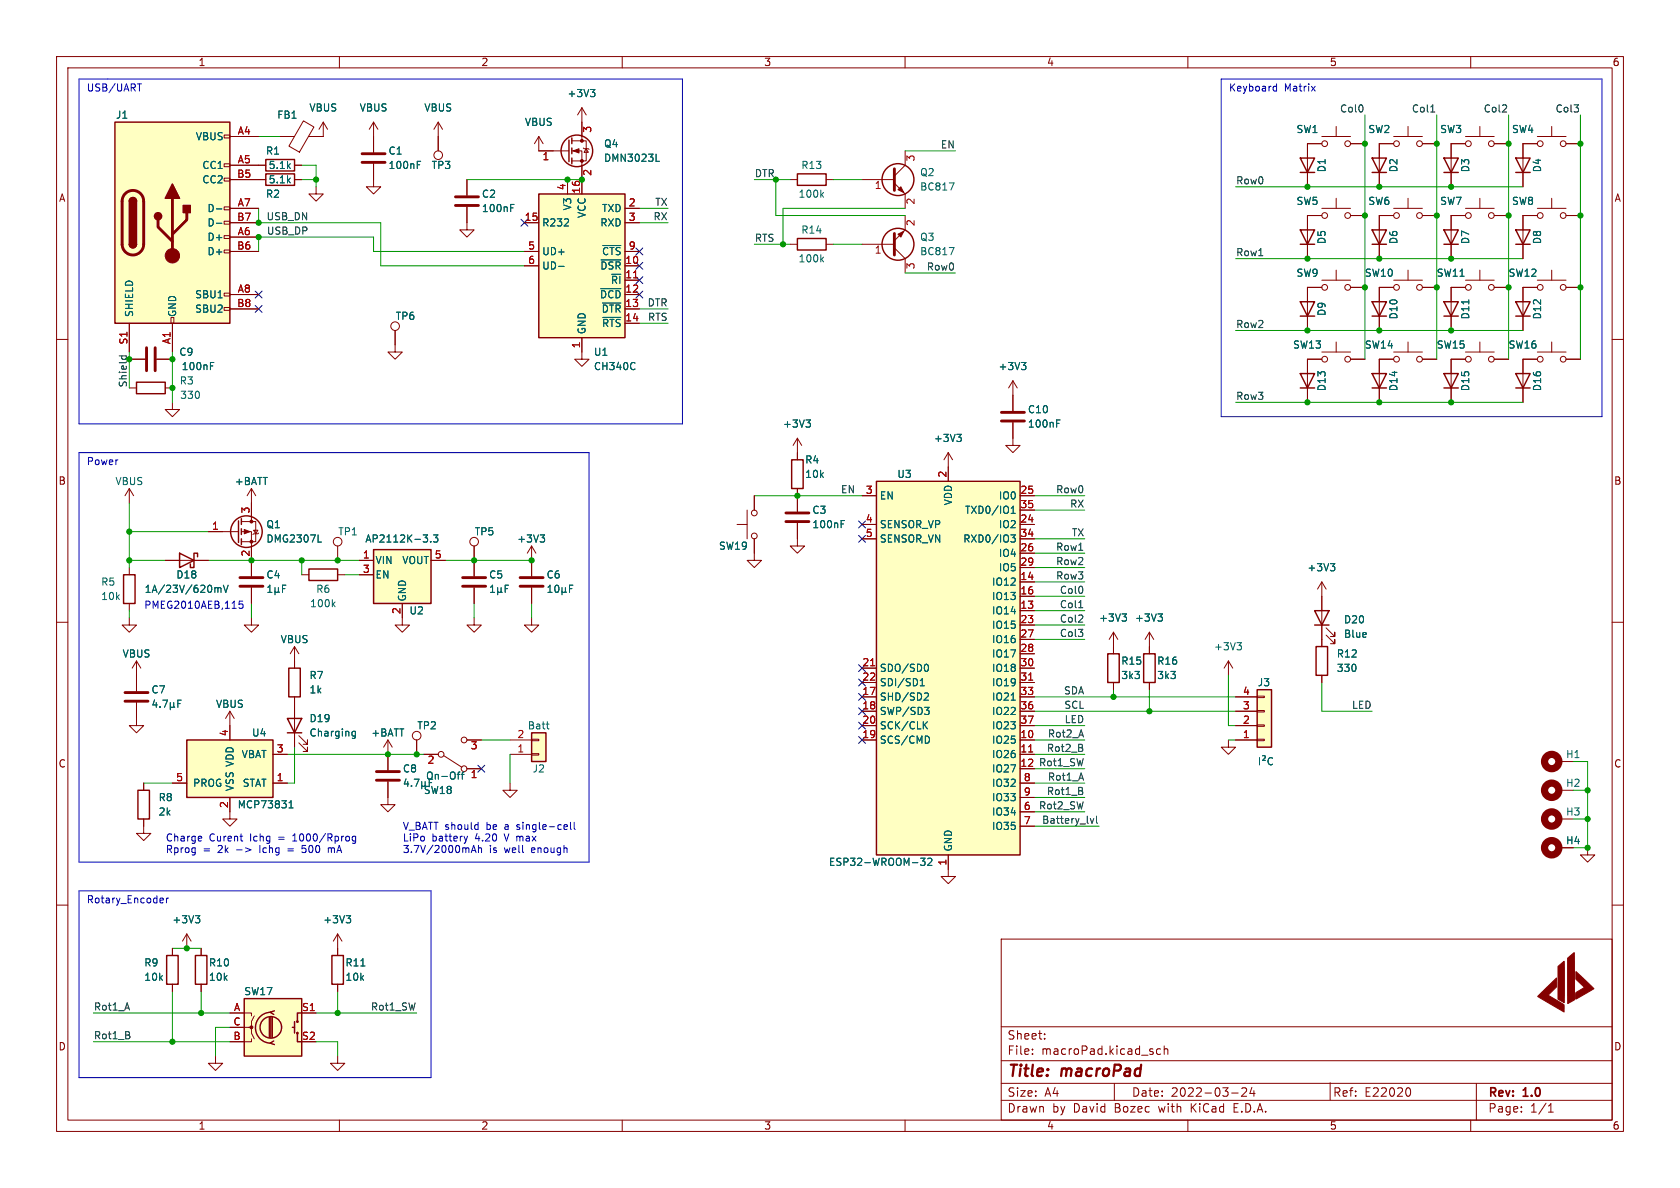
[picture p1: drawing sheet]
<svg xmlns="http://www.w3.org/2000/svg" width="297mm" height="210mm" viewBox="0 0 297 210" stroke-linecap="round" stroke-linejoin="round" font-family="sans-serif">
<g fill="none" stroke="#840000" stroke-width=".18">
<path d="M10 10h277v190h-277zM12 12h273v186h-273zM60 10v2M102.9 19.1v5.8M102.9 19.1l-.8 1.2M102.9 19.1l.7 1.2M110 10v2M160 10v2M210 10v2M260 10v2M39.6 39.1h1v.5h-1zM39.6 36.6h1v.5h-1z"/>
<path d="M39.6 31.5h1v.5h-1zM39.6 29h1v.5h-1zM39.6 23.9h1v.5h-1zM40.6 39.4h5.1M40.6 36.8h5.1M40.6 24.1h5.1M40.6 29.2h6.4M40.6 31.8h6.4M49.5 24.1h2.6M52.1 29.2h1.2M52.1 31.8h1.2M53.6 21.4l1.9 1.1-2.6 4.4-1.8-1.1z"/>
<path d="M55.9 33v1.3h1.2l-1.2 1.3-1.3-1.3h1.3M57.1 21.6v2.5h-2.5M57.1 21.6l-.7 1.3M57.1 21.6l.8 1.3M66 29v4h1.3l-1.3 1.3-1.2-1.3h1.2M66 21.6l-.7 1.3M66 21.6v5.3M66 21.6l.8 1.3M77.5 21.6l-.8 1.3M77.5 21.6v5.1M77.5 21.6l.7 1.3M82.5 36.6v4h1.3l-1.3 1.3-1.2-1.3h1.2"/>
<path d="M82.5 31.8v2.7M92.7 39.4h2.5M95.2 24.1v2.6h5.4M95.2 24.1l-.7 1.3M95.2 24.1l.8 1.3M100.3 31.8v2.5M101.1 26.7h1.8v7.6M101.1 24.9h2.5v3.5h-2.5M103.1 26.2l.2 .1h.7l.1 .1M103.6 26.3l.4 .6h-.7zM110.5 39.4h2.5M110.5 36.8h2.5"/>
<path d="M139.7 31.8h1.3M146 31.8h1.3M152.4 31.8h5.7M158.1 32.4l1.9 1.9v2.5M160 38.1v2.5l-1.9 1.9M160 26.7v2.5l-1.9 1.9M233.7 36.8h5.1M233.7 24.1h5.1M233.7 38.1h-2.6v7.6M233.7 25.4h-2.6v7.6M236.2 22.4v1.7M236.2 35.1v1.7"/>
<path d="M238.8 38.1h2.5M238.8 25.4h2.5M246.4 36.8h5.1M246.4 24.1h5.1M246.4 38.1h-2.6v7.6M246.4 25.4h-2.6v7.6M248.9 22.4v1.7M248.9 35.1v1.7M251.5 38.1h2.5M251.5 25.4h2.5M259.1 36.8h5.1M259.1 24.1h5.1"/>
<path d="M259.1 38.1h-2.6v7.6M259.1 25.4h-2.6v7.6M261.6 22.4v1.7M261.6 35.1v1.7M264.2 38.1h2.5M264.2 25.4h2.5M271.8 36.8h5.1M271.8 24.1h5.1M271.8 38.1h-2.6v7.6M271.8 25.4h-2.6v7.6M274.3 22.4v1.7M274.3 35.1v1.7"/>
<path d="M276.9 38.1h2.5M276.9 25.4h2.5M10 60h2M22.9 57.2v5M30.2 56.1h.5v1.1h-.5zM30.5 57.2v5M39.6 54.4h1v.5h-1zM39.6 51.8h1v.5h-1zM39.6 44.2h1v.5h-1zM39.6 41.7h1v.5h-1zM40.6 52.1h5.1M40.6 54.6h5.1"/>
<path d="M40.6 44.5h5.1M40.6 41.9h5.1M69.8 58.4v3.8h1.3l-1.3 1.3-1.2-1.3h1.2M92.7 47h2.5M92.7 44.5h2.5M102.9 59.7v3.8h1.2l-1.2 1.3-1.3-1.3h1.3M110.5 47h2.5M110.5 49.5h2.5M110.5 52.1h2.5M110.5 54.6h2.5M110.5 57.2h2.5M110.5 44.5h2.5"/>
<path d="M139.7 43.2h1.3M146 43.2h1.3M152.4 43.2h5.7M158.1 43.8l1.9 1.9v2.6M233.7 49.5h5.1M233.7 50.8h-2.6v7.6M236.2 47.8v1.7M238.8 50.8h2.5M246.4 49.5h5.1M246.4 50.8h-2.6v7.6M248.9 47.8v1.7M251.5 50.8h2.5"/>
<path d="M259.1 49.5h5.1M259.1 50.8h-2.6v7.6M261.6 47.8v1.7M264.2 50.8h2.5M271.8 49.5h5.1M271.8 50.8h-2.6v7.6M274.3 47.8v1.7M276.9 50.8h2.5M285 60h2M22.9 63.5h2.8M22.9 68.6h1.2M27.7 63.5h2.8"/>
<path d="M29.2 68.6h1.3M30.5 71.1v1.3h-1.3l1.3 1.3 1.2-1.3h-1.2M141 77.5l-.8 1.2M141 77.5v3.8M141 77.5l.7 1.2M179.1 74.7v4h1.2l-1.2 1.3-1.3-1.3h1.3M179.1 67.3v5.3M179.1 67.3l-.8 1.3M179.1 67.3l.7 1.3M233.7 63.5h-2.6v7.6M233.7 62.2h5.1M236.2 60.5v1.7"/>
<path d="M238.8 63.5h2.5M246.4 63.5h-2.6v7.6M246.4 62.2h5.1M248.9 60.5v1.7M251.5 63.5h2.5M259.1 63.5h-2.6v7.6M259.1 62.2h5.1M261.6 60.5v1.7M264.2 63.5h2.5M271.8 63.5h-2.6v7.6M271.8 62.2h5.1M274.3 60.5v1.7"/>
<path d="M276.9 63.5h2.5M22.9 86.4l-.8 1.2M22.9 86.4v2.5M22.9 86.4l.7 1.2M29.2 99.1h7.6M36.8 94h5.4M42.7 94h1.7v7.9M42.7 92.2h2.5v3.6h-2.5M44.4 86.4l-.7 1.2M44.4 86.4v5.8M44.4 86.4l.8 1.2M44.8 93.7h.8l-.4 .7z"/>
<path d="M45.7 94.2l-.1 .2h-.8l-.1 .1M59.7 96.5v2.6M63.5 99.1h2.5M76.2 99.1h2.5M83.8 96.5v5.4M94 96.5l-.8 1.3M94 96.5v5.4M94 96.5l.7 1.3M130.3 92.7h1.8M132.1 90.2v5.1M133.3 95.3v3.8h1.3l-1.3 1.2-1.2-1.2h1.2M133.3 87.6v2.6"/>
<path d="M141 92.5v4h1.2l-1.2 1.3-1.3-1.3h1.3M141 86.4v4M152.4 92.7h2.5M152.4 87.6h2.5M152.4 95.3h2.5M167.6 80l-.7 1.3M167.6 80v5.1M167.6 80l.8 1.3M180.3 92.7h2.6M180.3 87.6h2.6M180.3 97.8h2.6M180.3 95.3h2.6"/>
<path d="M180.3 90.2h2.6M10 110h2M22.9 109.2v1.3h1.2l-1.2 1.3-1.3-1.3h1.3M22.9 100.3v1.3M22.9 106.7v1.3M24.1 116.8v5.4M24.1 116.8l-.7 1.3M24.1 116.8l.8 1.3M44.4 109.2v1.3h1.3l-1.3 1.3-1.2-1.3h1.2M44.4 103.9v2.8M52.1 114.3v3.8M52.1 114.3l-.8 1.3"/>
<path d="M52.1 114.3l.7 1.3M53.3 101.6h1.3M59.7 101.6h1.3M63.5 101.6h2.5M71.1 106.7v3.8h1.3l-1.3 1.3-1.3-1.3h1.3M83.8 109.2v1.3h1.3l-1.3 1.3-1.3-1.3h1.3M83.8 103.9v2.8M94 109.2v1.3h1.2l-1.2 1.3-1.3-1.3h1.3M94 103.9v2.8M152.4 118.1h2.5M180.3 108h2.6M180.3 102.9h2.6"/>
<path d="M180.3 105.4h2.6M180.3 118.1h2.6M180.3 110.5h2.6M180.3 113h2.6M180.3 115.6h2.6M180.3 100.3h2.6M196.8 111.8l-.7 1.2M196.8 111.8v3.8M196.8 111.8l.8 1.2M203.2 111.8l-.8 1.2M203.2 111.8v3.8M203.2 111.8l.8 1.2"/>
<path d="M217.2 116.8l-.8 1.3M217.2 116.8v2.6M217.2 116.8l.7 1.3M233.7 102.9v11.4M233.7 119.4v1.3M233.7 102.9l-.8 1.2M233.7 102.9l.7 1.2M234.4 112.3l1.6 1.5v-.8v.8h-.8M234.4 111l1.6 1.5v-.7v.7h-.8M285 110h2M24.1 124.2v4.1h1.3l-1.3 1.2-1.2-1.2h1.2M25.4 138.4v1.3"/>
<path d="M30.5 138.4h2.5M40.6 125.7l-.7 1.3M40.6 125.7v5.1M40.6 125.7l.8 1.3M48.3 133.4h2.5M48.3 138.4h2.5M52.1 123.2v8.9M52.8 131.3l1.6 1.5v-.7v.7h-.8M52.8 130l1.6 1.6v-.8v.8h-.8M68.6 138.2v4h1.2l-1.2 1.3-1.3-1.3h1.3M68.6 130.8v5.3M68.6 130.8l-.8 1.3"/>
<path d="M68.6 130.8l.7 1.3M73.7 130.8v2.6M74.9 133.4h2.6M78.5 133.6l3.2 2M82.5 135.9h2.6M82.5 130.8h2.6M90.2 138.4v1.3h1.2l-1.2 1.3-1.3-1.3h1.3M90.2 133.4h3.8M90.2 130.8h3.8M94 130.7h1.2v.2h-1.2zM94 133.2h1.2v.3h-1.2zM152.4 130.8h2.5"/>
<path d="M152.4 128.3h2.5M152.4 125.7h2.5M152.4 123.2h2.5M152.4 120.7h2.5M180.3 135.9h2.6M180.3 133.4h2.6M180.3 130.8h2.6M180.3 138.4h2.6M180.3 128.3h2.6M180.3 125.7h2.6M180.3 123.2h2.6M180.3 120.7h2.6"/>
<path d="M196.8 120.7v1.2M203.2 120.7v1.2M217.2 130.8v1.3h1.2l-1.2 1.3-1.3-1.3h1.3M218.4 130.8h3.8M218.4 128.3h3.8M218.4 125.7h3.8M218.4 123.2h3.8M222.2 123.1h1.3v.2h-1.3zM222.2 125.6h1.3v.3h-1.3zM222.2 128.1h1.3v.3h-1.3zM222.2 130.7h1.3v.2h-1.3zM275.6 139.7h2.5"/>
<path d="M275.6 134.6h2.5M10 160h2M25.4 144.8v2.5h1.3l-1.3 1.3-1.3-1.3h1.3M40.6 141v3.8h1.3l-1.3 1.3-1.2-1.3h1.2M167.6 151.1v3.8h1.3l-1.3 1.3-1.2-1.3h1.2M180.3 143.5h2.6M180.3 146.1h2.6M180.3 141h2.6M275.6 149.9h2.5M275.6 144.8h2.5M280.7 149.9v1.2h1.2l-1.2 1.3-1.3-1.3h1.3M285 160h2"/>
<path d="M30.5 167.6v1.3M30.5 174v1.3M33 165.1l-.7 1.3M33 165.1v2.5M33 165.1l.8 1.3M35.6 167.6v1.3M35.6 174v1.3M40.6 179.1h3.8v.5M45 179.6l-.6 1v1h-.5M53.3 179.1h2.6M59.7 165.1v3.8M59.7 174v1.3"/>
<path d="M59.7 165.1l-.8 1.3M59.7 165.1l.8 1.3M177 166h108v32h-108zM38.1 186.7v1.3h1.3l-1.3 1.2-1.3-1.2h1.3M40.6 181.6h3.8v1l.6 1M44.4 183.6v.6h-3.8M59.7 186.7v1.3h1.3l-1.3 1.2-1.3-1.2h1.3M60 198v2M110 198v2M160 198v2M177 194.5h108M177 191.5h108"/>
<path d="M177 187.5h108M177 181.5h108M182.5 186.3v.1M182.5 185.5v.1M184.7 183.6v.1M184.7 182.8v.1M197 191.5v3M205.2 185.5l-.5-.1-.2 .3v.4l.1 .2h.6M205.8 185.5l.2-.1 .4 .1 .1 .9M205.8 184.9v1.5M210 198v2M217.7 193.2h1.2"/>
<path d="M219.5 192.4l.6-.1 .2 .1 .1 .3-.9 1.1h.9M221.3 192.2l-.3 1.1h.9M221.7 192.8v1M235.2 191.4v3M249 192.3a.94 .94 0 0 1 0 1.5M260 198v2M261 191.5v6.5M269 196.5v.1M269 195.7v.1M273.7 196.6h.9M273.7 195.5l.5-.4v1.5"/>
<circle cx="77.5" cy="27.4" r=".76"/>
<circle cx="234.2" cy="25.4" r=".51"/>
<circle cx="234.2" cy="38.1" r=".51"/>
<circle cx="238.3" cy="25.4" r=".51"/>
<circle cx="238.3" cy="38.1" r=".51"/>
<circle cx="246.9" cy="25.4" r=".51"/>
<circle cx="246.9" cy="38.1" r=".51"/>
<circle cx="251" cy="25.4" r=".51"/>
<circle cx="251" cy="38.1" r=".51"/>
<circle cx="259.6" cy="25.4" r=".51"/>
<circle cx="259.6" cy="38.1" r=".51"/>
<circle cx="263.7" cy="38.1" r=".51"/>
<circle cx="263.7" cy="25.4" r=".51"/>
<circle cx="272.3" cy="38.1" r=".51"/>
<circle cx="272.3" cy="25.4" r=".51"/>
<circle cx="276.4" cy="38.1" r=".51"/>
<circle cx="276.4" cy="25.4" r=".51"/>
<circle cx="69.8" cy="57.7" r=".76"/>
<circle cx="234.2" cy="50.8" r=".51"/>
<circle cx="238.3" cy="50.8" r=".51"/>
<circle cx="246.9" cy="50.8" r=".51"/>
<circle cx="251" cy="50.8" r=".51"/>
<circle cx="259.6" cy="50.8" r=".51"/>
<circle cx="263.7" cy="50.8" r=".51"/>
<circle cx="272.3" cy="50.8" r=".51"/>
<circle cx="276.4" cy="50.8" r=".51"/>
<circle cx="234.2" cy="63.5" r=".51"/>
<circle cx="238.3" cy="63.5" r=".51"/>
<circle cx="246.9" cy="63.5" r=".51"/>
<circle cx="251" cy="63.5" r=".51"/>
<circle cx="259.6" cy="63.5" r=".51"/>
<circle cx="263.7" cy="63.5" r=".51"/>
<circle cx="272.3" cy="63.5" r=".51"/>
<circle cx="276.4" cy="63.5" r=".51"/>
<circle cx="59.7" cy="95.8" r=".76"/>
<circle cx="83.8" cy="95.8" r=".76"/>
<circle cx="133.4" cy="90.7" r=".51"/>
<circle cx="133.4" cy="94.7" r=".51"/>
<circle cx="73.7" cy="130" r=".76"/>
<circle cx="78" cy="133.4" r=".51"/>
<circle cx="82" cy="130.8" r=".51"/>
<circle cx="82" cy="135.9" r=".51"/>
</g>
<g fill="#840000" stroke="#840000" stroke-width=".18">
<path d="M271.9 176l3.3-3.1v1.5l-1.5 1.5 1.9 1.2a1.1 1.1 0 0 1 .9 .6v1.2l-4.6-2.7z"/>
<path d="M277.1 169.4l1.2-1v8.4l-1.1 .6z"/>
<path d="M275.4 170.8l1.1-.9v7.3l-1.1-.6z"/>
<path d="M278.6 171.8l3.2 3-3.2 1.8a1.1 1.1 0 0 1 .8-1.6l.7-.4-1.5-1.5z"/>
<path d="M101.3 26.7l1.1-.4v.8z"/>
<path d="M43.2 93.6l1 .4-1 .4z"/>
<path d="M158.7 33.5l.6-.5 .5 1z"/>
<path d="M158.7 41.4l1.1-.5-.5 1z"/>
<circle cx="30.5" cy="45.2" r="1.27"/>
<circle cx="102.9" cy="28.4" r=".25"/>
<circle cx="102.9" cy="24.9" r=".25"/>
<circle cx="44.4" cy="181.6" r=".25"/>
<circle cx="44.4" cy="95.8" r=".25"/>
<circle cx="44.4" cy="92.2" r=".25"/>
</g>
<g fill="none" stroke="#840000" stroke-width=".25">
<path d="M20.3 21.6h20.3v35.6h-20.3zM22.9 35.6a.64 .64 0 0 1 .6-.7 .64 .64 0 0 1 .6 .7M47 28.2h5.1v2h-5.1zM47 30.7h5.1v2.1h-5.1zM95.2 34.3h15.3v25.4h-15.3zM100.6 24.8v3.8M101.1 24.4v1M101.1 26.2v1M101.1 27.9v1.1M141 30.7h5v2.1h-5zM229.9 27.9h2.5l-1.3 2.6zM229.9 30.5h2.5"/>
<path d="M242.6 27.9h2.5l-1.3 2.6zM242.6 30.5h2.5M255.3 27.9h2.5l-1.3 2.6zM255.3 30.5h2.5M268 27.9h2.5l-1.3 2.6zM268 30.5h2.5M22.9 43.2a.64 .64 0 0 0 .6 .6 .64 .64 0 0 0 .6-.6M141 42.2h5v2h-5zM229.9 53.3h2.5l-1.3 2.6zM229.9 40.6h2.5l-1.3 2.6zM229.9 55.9h2.5M229.9 43.2h2.5"/>
<path d="M242.6 53.3h2.5l-1.3 2.6zM242.6 40.6h2.5l-1.3 2.6zM242.6 55.9h2.5M242.6 43.2h2.5M255.3 40.6h2.5l-1.3 2.6zM255.3 53.3h2.5l-1.3 2.6zM255.3 55.9h2.5M255.3 43.2h2.5M268 40.6h2.5l-1.3 2.6zM268 53.3h2.5l-1.3 2.6zM268 55.9h2.5M268 43.2h2.5"/>
<path d="M24.1 67.6h5.1v2h-5.1zM229.9 66h2.5l-1.3 2.6zM229.9 68.6h2.5M242.6 66h2.5l-1.3 2.6zM242.6 68.6h2.5M255.3 66h2.5l-1.3 2.6zM255.3 68.6h2.5M268 66h2.5l-1.3 2.6zM268 68.6h2.5M31.7 97.8l2.6 1.3-2.6 1.2zM34.9 98.4v-.6h-.6v2.5h-.6v-.6M42.2 92.1v3.8"/>
<path d="M42.7 91.7v1M42.7 93.5v1M42.7 95.3v1M66 97.2h10.2v9.5h-10.2zM140 81.3h2v5.1h-2zM154.9 85.1h25.4v66h-25.4zM21.8 101.6h2.1v5.1h-2.1zM51.1 118.1h2v5.1h-2zM54.6 100.6h5.1v2h-5.1zM195.8 115.6h2.1v5.1h-2.1zM202.2 115.6h2v5.1h-2zM232.4 108h2.5l-1.2 2.5z"/>
<path d="M232.4 110.5h2.5M232.7 114.3h2v5.1h-2zM24.4 139.7h2v5.1h-2zM33 130.8h15.3v10.2h-15.3zM50.8 127h2.5l-1.2 2.5zM50.8 129.5h2.5M94 129.5h2.5v5.1h-2.5zM222.2 121.9h2.6v10.2h-2.6zM29.5 168.9h2v5.1h-2zM34.5 168.9h2.1v5.1h-2.1zM43.2 176.5h10.1v10.2h-10.1zM47.6 179.8v3.6"/>
<path d="M47.9 178.9a2.73 2.73 0 0 0-2.7 2.8 2.73 2.73 0 0 0 2.7 2.7M47.9 179.8v3.6M48.1 179.8v3.6M48.5 178.7l-.7 .2 .6 .4M53.3 179.1h-.7v1.5M58.7 168.9h2v5.1h-2zM48.4 184l-.6 .4 .7 .3M51.7 181.6h.4M52.1 180.6v2M52.6 182.6v1.6h.7"/>
<circle cx="102" cy="26.7" r="2.79"/>
<circle cx="158.7" cy="31.7" r="2.82"/>
<circle cx="158.7" cy="43.2" r="2.82"/>
<circle cx="43.6" cy="94" r="2.79"/>
<circle cx="47.9" cy="181.6" r="1.9"/>
<circle cx="52.6" cy="182.6" r=".13"/>
<circle cx="52.6" cy="180.6" r=".13"/>
</g>
<g fill="none" stroke="#840000" stroke-width=".51">
<path d="M22.2 34.2a1.91 1.91 0 0 1 2-.4 1.91 1.91 0 0 1 1.2 1.8v7.6a1.91 1.91 0 0 1-1.9 1.9 1.91 1.91 0 0 1-1.9-1.9v-7.8l.2-.6zM27.9 38.9v1.2l2.6 2.6M30.5 35.1v10.1M33 37.6v1.3l-2.5 2.5M64 28.7h4.1M64 27.2h4.1M80.5 36.3h4.1M80.5 34.8h4.1M158.1 29.8v3.9M158.1 41.3v3.8M25.9 61.5v4M27.4 61.5v4"/>
<path d="M177 74.4h4.1M177 72.9h4.1M138.9 92.2h4.1M138.9 90.7h4.1M42.4 103.6h4.1M42.4 102.1h4.1M81.8 103.6h4.1M81.8 102.1h4.1M91.9 103.6h4.1M91.9 102.1h4.1M22.1 124h4.1M22.1 122.4h4.1"/>
<path d="M66.5 137.9h4.1M66.5 136.4h4.1"/>
</g>
<g fill="none" stroke="#006464" stroke-width=".18">
<path d="M104.4 15.8h.8l-.5 .5M104.9 16.3l.3 .2v.3l-.3 .3M38.3 36.9h.9M38.3 39.5h.9M73.8 29.1h.4M73.8 28.5h.6M90.3 36.7h.4M90.3 36.1h.6M116 28.5h.6M145.2 34.4l.4 .5M145.6 34l-.5 .5M167.8 32.3h.9l-.6 1.3"/>
<path d="M98.8 47.1h.9M106.2 51h3.6M106.3 45.9h3.5M106.5 53.6h3.3M106.6 56.1h3.2M106.6 43.4h3.2M145.2 45.8l.4 .5M145.6 45.5l-.5 .4M167.8 43.8h.9l-.6 1.2M259.7 53v.7M37.2 64.7h.4M37.2 64.1h.6"/>
<path d="M112.2 64.1l.1 .1M112.3 65.2l-.1 .1M142.5 74.2h.8l-.5 .5M143 74.7l.3 .3v.3l-.3 .2M169.2 76.8h.7l-.4 .5M169.7 77.3l.2 .2v.3l-.2 .2M180.6 64.1h.8l-.5 .5M181.1 64.6l.3 .2v.3l-.3 .2M186.8 74.2h.6M186.8 74.8h.4M56.2 95.8h.6M74.8 94.6h.8l-.4 .4"/>
<path d="M75.5 95.2v.5M76.1 95.7v.1M76.6 94.6h.8l-.4 .4 .3 .2v.5l-.1 .1-.6-.1M95.5 94.6h.8l-.4 .4M96 95l.3 .3v.3l-.3 .2M148.7 92.6h.4M148.7 92h.6M178.7 94.6h.8l-.4 .4 .3 .2v.5l-.2 .1h-.4M178.8 90.7h.7M178.8 89.8l.3-.3v1.2M235.2 99.6h.8l-.4 .5M38 103.9v.8"/>
<path d="M38 104l.3-.1 .2 .2M38.5 104.1l.2-.2h.3l.1 .8M38.5 104.1v.6M39.5 103.4l.4 1.3 .4-1.3M47.3 104.7h.8M47.3 103.8l.4-.4v1.3M48.6 104.5l.2 .2h.2l.2-.2M48.6 103.9v1.2M49.2 104.5l.2 .2M49.2 103.9v.6M49.9 104.1h.5M50.5 103.4h-.6v1.3"/>
<path d="M58.9 106.8l.3 .5M59.2 106.4l-.4 .5M86.7 104.7h.7M86.7 103.8l.4-.4v1.3M88 104.5l.2 .2h.2l.2-.2M88 103.9v1.2M88.6 104.5l.2 .2M88.6 103.9v.6M89.3 104.1h.4M89.9 103.4h-.6v1.3M96.9 104.7h.7M96.9 103.8l.3-.4v1.3"/>
<path d="M98.2 103.6l.2-.2a.68 .68 0 0 1 .4 .7 .68 .68 0 0 1-.4 .6l-.2-.1-.1-.4zM99.4 104.5l.1 .2h.3l.2-.2M99.4 103.9v1.2M100 104.5l.1 .2M100 103.9v.6M100.7 104.1h.4M101.3 103.4h-.6v1.3M163.7 117.4a.68 .68 0 0 1 .5 .7 .68 .68 0 0 1-.5 .6M198.4 108.5h.7l-.4 .5M198.9 109l.2 .3v.3l-.2 .2M204.7 108.5h.8l-.4 .5M205.3 109l.2 .3v.3l-.2 .2"/>
<path d="M218.7 113.6h.8l-.5 .5M219.2 114.1l.3 .2v.3l-.3 .3M235.7 100.1l.3 .3v.3l-.3 .2M27.3 123.7l-.3 .9h.8M27.6 124.2v.8M28.3 124.9v.1M28.8 123.8h.8l-.5 1.2M30.1 124.2v1.3M30.1 124.9l.2 .1h.2l.2-.1M30.7 124.9l.2 .1M30.7 124.2v.7M31.4 124.4h.5"/>
<path d="M32 123.8h-.6v1.2M62.3 130l.2 .1h.3M62.8 129.3v1l-.2 .2h-.3M62.8 129.3h-.3l-.2 .1M71.8 137.7l-.3 .9h.8M72.1 138.2v.8M72.7 138.9v.1M73.2 137.7h.9l-.6 1.3M74.6 138.2v1.2M75.2 138.2v.6M75.9 137.7v1.3M80.8 136.9h.5"/>
<path d="M81.3 136.5h-.2M81.6 136.9h.4M82 136.5l-.3 .2v1M96.6 128h.5M96.8 128.8h.3M162.7 121.2h.7M162.7 120.3l.3-.3v1.2M163.4 128.1l.6 .7M163.5 125h.8l-.5 .5 .4 .1 .1 .5-.3 .2h-.3M163.6 122.5l.4 .1 .1 .3-.8 .9h.8M164 127.6l-.8 .7M164.1 130.2l.2 .5-.2 .6"/>
<path d="M178.8 123.8h.7M222.7 133.9v1.3M223.2 133.6h.3l.2 .1-.1 .3-.4 .4h.5M225 134.1a.6 .6 0 0 0-.9 .4 .6 .6 0 0 0 .6 .7l.3-.1M51.1 142.8h.7M51.1 141.9l.4-.4v1.3M162.8 151.7h.7l-.4 .5 .4 .1v.6l-.2 .1-.5-.1M164 151.8l.5-.1 .2 .4-.7 .9h.7M34.5 161.9h.8l-.4 .5M35.1 162.4l.2 .2v.3l-.2 .2M61.2 161.9h.8l-.4 .5M61.7 162.4l.3 .2v.3l-.3 .2"/>
<path d="M63.8 170.8h.7"/>
</g>
<g fill="#ffffc2" stroke="#ffffc2" stroke-width=".18">
<path d="M66 97.2h10.2v9.5h-10.2z"/>
<path d="M33 130.8h15.3v10.2h-15.3z"/>
<path d="M95.2 34.3h15.3v25.4h-15.3z"/>
<path d="M20.3 21.6h20.3v35.6h-20.3z"/>
<path d="M222.2 121.9h2.6v10.2h-2.6z"/>
<path d="M43.2 176.5h10.1v10.2h-10.1z"/>
<path d="M94 129.5h2.5v5.1h-2.5z"/>
<path d="M154.9 85.1h25.4v66h-25.4z"/>
</g>
<path d="M112 49.1h.7M153.9 117.7h.7M181.9 132.9h.7M181.9 120.2h.7" fill="none" stroke="#a90000" stroke-width=".18"/>
<g fill="#840000" stroke="#840000" stroke-width=".25">
<path d="M22.9 43.2h1.2a.64 .64 0 0 1-.6 .6 .64 .64 0 0 1-.6-.6z"/>
<path d="M22.9 35.6h1.2v7.6h-1.2z"/>
<path d="M23 35.1a.64 .64 0 0 1 .7-.1 .64 .64 0 0 1 .4 .6h-1.2z"/>
<path d="M30.5 32.5l1.2 2.6h-2.5z"/>
<path d="M32.4 36.3h1.3v1.3h-1.3z"/>
<circle cx="27.9" cy="38.2" r=".63"/>
</g>
<g fill="none" stroke="#840000" stroke-width="1.3">
<circle cx="274.3" cy="139.7" r="1.27"/>
<circle cx="274.3" cy="134.6" r="1.27"/>
<circle cx="274.3" cy="149.9" r="1.27"/>
<circle cx="274.3" cy="144.8" r="1.27"/>
</g>
<path d="M252.9 19.8h.8M222.5 45.2h.8M21.1 62.9h1.2M21.6 62.9l-.1 .4M22.3 62.9v.4M190.7 97.3h.7M190.7 107.4h.7M191.4 132.3v.4M191.4 139.9v.4M192.8 144.7l.3 .8 .3-.8M193.8 144.3v1.1l.2 .1M22.9 183.1v.4" fill="none" stroke="#0f0f0f" stroke-width=".18"/>
<g fill="none" stroke="#0000c2" stroke-width=".18">
<path d="M14 14h106.6v60.9h-106.6zM24.3 14.8h.7M215.9 14h67.3v59.7h-67.3zM225.2 16h.5M225.2 15.3h.5M225.7 14.8v1.3M231.8 15.2l.7 .9M232.5 15.2l-.7 .9M14 80h90.1v72.4h-90.1zM42.9 106.3h-.6v.6l.1-.1h.5l.1 .2-.1 .4-.2 .1-.4-.1M14 157.5h62.2v33h-62.2zM28.5 158.8h.3l.1 .3-.6 .1"/>
<path d="M28.8 159.5l-.3 .1M29.4 158.8v.8M29.8 158.8l-.4 .2M35.5 147.8l.2 .3-.6 .1M35.6 148.6l-.1 .1M41.8 150.2h1M42.4 147.8h.5M42.8 148.7h.1M43.4 149.9l1 .3-1 .4M50.9 150.1h1M50.9 150.4h1M51.7 148.7h.8"/>
<path d="M51.9 147.7l-.2 .1M53.4 150.6l.5 .1M53.4 149.4v.7l.5-.2M58 149.9v.8M58 150l.4-.1 .2 .2M62.9 147.9l-.4-.1-.2 .3 .1 .5h.5M62.9 147.8v1.1l-.3 .2-.3-.1M82.7 147.8l-.4 .9M83.3 150.7l.4-1.3 .5 1.3M83.4 150.4h.6M84.2 145.8h.3M84.5 145.4v1.2"/>
<path d="M84.5 146.6h-.3M84.6 150l.2-.1h.3v.8M84.6 149.4v1.3M100.1 145.8l.2 .3-.6 .1M100.2 146.6h-.1M100.9 145.4v1l.1 .2M101.5 145.4v1l.2 .2"/>
</g>
<g fill="none" stroke="#009600" stroke-width=".18">
<path d="M45.7 36.8v2.6h21.6v7.6h25.4M45.7 24.1h3.8M53.3 29.2h2.6v3.8M53.3 31.8h2.6M82.5 31.8h20.4M113 39.4h5.1M113 36.8h5.1M133.3 31.8h6.4M137.2 31.8v6.3h22.8M147.3 31.8h5.1M160 36.8h-21.6v6.4M160 26.7h8.9"/>
<path d="M218.4 33h50.8M241.3 20.3v43.2M254 20.3v43.2M266.7 20.3v43.2M279.4 20.3v43.2M45.7 44.5v-2.6h20.3v2.6h26.7M113 54.6h5.1M113 57.2h5.1M133.3 43.2h6.4M147.3 43.2h5.1M160 48.3h8.9M218.4 45.7h50.8"/>
<path d="M218.4 58.4h50.8M22.9 62.2v6.4M30.5 62.2v8.9M218.4 71.1h50.8M22.9 99.1h6.3M22.9 88.9v11.4M22.9 94h13.9M36.8 99.1h26.7M53.3 99.1v2.5M78.7 99.1h15.3M133.3 87.6h19.1M182.9 95.3h8.9"/>
<path d="M182.9 87.6h8.9M182.9 90.2h8.9M182.9 97.8h8.9M22.9 108v1.2M44.4 106.7v2.5M61 101.6h2.5M83.8 106.7v2.5M94 106.7v2.5M182.9 108h8.9M182.9 105.4h8.9M182.9 110.5h8.9M182.9 102.9h8.9"/>
<path d="M182.9 100.3h8.9M182.9 113h8.9M217.2 119.4v8.9h1.2M25.4 138.4h5.1M50.8 133.4h24.1M52.1 132.1v6.3h-1.3M85.1 130.8h5.1M90.2 133.4v5M182.9 125.7h35.5M182.9 123.2h35.5M182.9 138.4h8.9M182.9 128.3h8.9"/>
<path d="M182.9 135.9h8.9M182.9 130.8h8.9M182.9 133.4h8.9M196.8 121.9v1.3M203.2 121.9v3.8M217.2 130.8h1.2M233.7 120.7v5h8.9M278.1 139.7h2.6M278.1 134.6h2.6v15.3h-2.6M182.9 141h8.9M182.9 143.5h8.9M182.9 146.1h11.4"/>
<path d="M278.1 144.8h2.6M16.5 179.1h24.1M30.5 175.3v8.9M30.5 167.6h5.1M35.6 175.3v3.8M55.9 179.1h17.8M59.7 175.3v3.8M16.5 184.2h24.1M40.6 181.6h-2.5v5.1M55.9 184.2h3.8v2.5"/>
</g>
<g fill="none" stroke="#000084" stroke-width=".18">
<path d="M92.1 38.8l1.2 1.2M93.3 38.8l-1.2 1.2M45.1 51.5l1.2 1.2M45.1 54l1.2 1.2M46.3 51.5l-1.2 1.2M46.3 54l-1.2 1.2M112.4 43.8l1.2 1.3M112.4 48.9l1.2 1.2M112.4 51.5l1.2 1.2M112.4 46.4l1.2 1.2M113.6 43.8l-1.2 1.3M113.6 48.9l-1.2 1.2"/>
<path d="M113.6 51.5l-1.2 1.2M113.6 46.4l-1.2 1.2M151.8 92.1l1.2 1.2M151.8 94.6l1.2 1.3M153 92.1l-1.2 1.2M153 94.6l-1.2 1.3M151.8 117.5l1.2 1.2M153 117.5l-1.2 1.2M84.5 135.3l1.2 1.2M85.7 135.3l-1.2 1.2M151.8 130.2l1.2 1.2M151.8 120l1.2 1.3"/>
<path d="M151.8 122.6l1.2 1.2M151.8 125.1l1.2 1.2M151.8 127.7l1.2 1.2M153 130.2l-1.2 1.2M153 120l-1.2 1.3M153 122.6l-1.2 1.2M153 125.1l-1.2 1.2M153 127.7l-1.2 1.2"/>
</g>
<g fill="#009600" stroke="#009600" stroke-width=".18">
<circle cx="83.8" cy="99.1" r=".46"/>
<circle cx="94" cy="99.1" r=".46"/>
<circle cx="141" cy="87.6" r=".46"/>
<circle cx="30.5" cy="68.6" r=".46"/>
<circle cx="22.9" cy="63.5" r=".46"/>
<circle cx="53.3" cy="99.1" r=".46"/>
<circle cx="22.9" cy="99.1" r=".46"/>
<circle cx="22.9" cy="94" r=".46"/>
<circle cx="59.7" cy="99.1" r=".46"/>
<circle cx="44.4" cy="99.1" r=".46"/>
<circle cx="45.7" cy="41.9" r=".46"/>
<circle cx="55.9" cy="31.8" r=".46"/>
<circle cx="45.7" cy="39.4" r=".46"/>
<circle cx="30.5" cy="63.5" r=".46"/>
<circle cx="59.7" cy="179.1" r=".46"/>
<circle cx="35.6" cy="179.1" r=".46"/>
<circle cx="30.5" cy="184.2" r=".46"/>
<circle cx="33" cy="167.6" r=".46"/>
<circle cx="102.9" cy="31.8" r=".46"/>
<circle cx="100.3" cy="31.8" r=".46"/>
<circle cx="138.4" cy="43.2" r=".46"/>
<circle cx="137.2" cy="31.8" r=".46"/>
<circle cx="68.6" cy="133.4" r=".46"/>
<circle cx="73.7" cy="133.4" r=".46"/>
<circle cx="266.7" cy="38.1" r=".46"/>
<circle cx="266.7" cy="50.8" r=".46"/>
<circle cx="279.4" cy="38.1" r=".46"/>
<circle cx="279.4" cy="50.8" r=".46"/>
<circle cx="256.5" cy="58.4" r=".46"/>
<circle cx="256.5" cy="71.1" r=".46"/>
<circle cx="280.7" cy="149.9" r=".46"/>
<circle cx="280.7" cy="144.8" r=".46"/>
<circle cx="203.2" cy="125.7" r=".46"/>
<circle cx="280.7" cy="139.7" r=".46"/>
<circle cx="241.3" cy="25.4" r=".46"/>
<circle cx="231.1" cy="33" r=".46"/>
<circle cx="243.8" cy="33" r=".46"/>
<circle cx="241.3" cy="50.8" r=".46"/>
<circle cx="254" cy="50.8" r=".46"/>
<circle cx="243.8" cy="45.7" r=".46"/>
<circle cx="241.3" cy="38.1" r=".46"/>
<circle cx="279.4" cy="25.4" r=".46"/>
<circle cx="266.7" cy="25.4" r=".46"/>
<circle cx="256.5" cy="33" r=".46"/>
<circle cx="254" cy="25.4" r=".46"/>
<circle cx="256.5" cy="45.7" r=".46"/>
<circle cx="254" cy="38.1" r=".46"/>
<circle cx="196.8" cy="123.2" r=".46"/>
<circle cx="243.8" cy="58.4" r=".46"/>
<circle cx="231.1" cy="71.1" r=".46"/>
<circle cx="231.1" cy="58.4" r=".46"/>
<circle cx="243.8" cy="71.1" r=".46"/>
<circle cx="231.1" cy="45.7" r=".46"/>
</g>
<g font-size="2.8" fill="#840000">
<text x="178" y="190.9">Title:</text>
<text x="187.7" y="190.9">macroPad</text>
</g>
<g font-size="2.1" fill="#840000">
<text x="178" y="184">Sheet:</text>
<text x="178" y="186.7">File:</text>
<text x="184.1" y="186.7">macroPad.kicad_sch</text>
<text x="178" y="196.9">Drawn</text>
<text x="178" y="194.1">Size:</text>
<text x="184.7" y="194.1">A4</text>
<text x="186" y="196.9">by</text>
<text x="189.8" y="196.9">David</text>
<text x="197.2" y="196.9">Bozec</text>
<text x="200" y="194.1">Date:</text>
<text x="205.1" y="196.9">with</text>
<text x="207" y="194.1">2022-03-24</text>
<text x="210.9" y="196.9">KiCad</text>
<text x="218.7" y="196.9">E.D.A.</text>
<text x="235.6" y="194.1">Ref:</text>
<text x="241.2" y="194.1">E22020</text>
<text x="263" y="194.3">Rev:</text>
<text x="263" y="196.9">Page:</text>
<text x="269.4" y="194.3">1.0</text>
<text x="270.5" y="196.9">1/1</text>
</g>
<g font-size="1.8" fill="#840000">
<text x="35" y="11.9">1</text>
<text x="85" y="11.9">2</text>
<text x="135" y="11.9">3</text>
<text x="185" y="11.9">4</text>
<text x="235" y="11.9">5</text>
<text x="285" y="11.9">6</text>
<text x="10.3" y="35.9">A</text>
<text x="285.3" y="35.9">A</text>
<text x="10.3" y="85.9">B</text>
<text x="285.3" y="85.9">B</text>
<text x="10.3" y="135.9">C</text>
<text x="285.3" y="135.9">C</text>
<text x="10.3" y="185.9">D</text>
<text x="285.3" y="185.9">D</text>
<text x="35" y="199.9">1</text>
<text x="85" y="199.9">2</text>
<text x="135" y="199.9">3</text>
<text x="185" y="199.9">4</text>
<text x="235" y="199.9">5</text>
<text x="285" y="199.9">6</text>
</g>
<g font-size="1.8" fill="#0000c2">
<text x="15.2" y="16.3">USB/UART</text>
<text x="217.2" y="16.3">Keyboard</text>
<text x="227" y="16.3">Matrix</text>
<text x="15.2" y="82.3">Power</text>
<text x="25.4" y="107.7">PMEG2010AEB,115</text>
<text x="29.2" y="148.8">Charge</text>
<text x="37" y="148.8">Curent</text>
<text x="44.3" y="148.8">Ichg</text>
<text x="49.5" y="148.8">=</text>
<text x="52.2" y="148.8">1000/Rprog</text>
<text x="71.1" y="146.8">V_BATT should</text>
<text x="71.1" y="148.8">LiPo</text>
<text x="76.3" y="148.8">battery</text>
<text x="84.1" y="148.8">4.20</text>
<text x="86.1" y="146.8">be</text>
<text x="89.5" y="146.8">a</text>
<text x="89.5" y="148.8">V max</text>
<text x="91.8" y="146.8">single-cell</text>
<text x="29.2" y="150.9">Rprog</text>
<text x="35.9" y="150.9">=</text>
<text x="38.6" y="150.9">2k</text>
<text x="46.4" y="150.9">Ichg</text>
<text x="54.3" y="150.9">500</text>
<text x="59.1" y="150.9">mA</text>
<text x="71.1" y="150.9">3.7V/2000mAh</text>
<text x="86.5" y="150.9">is</text>
<text x="89.3" y="150.9">well</text>
<text x="94.2" y="150.9">enough</text>
<text x="15.2" y="159.8">Rotary_Encoder</text>
</g>
<g font-size="1.8" fill="#006464">
<text x="100.2" y="17.4">+3V3</text>
<text x="20.4" y="21.2">J1</text>
<text x="48.9" y="21.2">FB1</text>
<text x="54.6" y="19.9">VBUS</text>
<text x="63.5" y="19.9">VBUS</text>
<text x="74.9" y="19.9">VBUS</text>
<text x="92.7" y="22.5">VBUS</text>
<text x="229.1" y="23.7">SW1</text>
<text x="241.8" y="23.7">SW2</text>
<text x="254.5" y="23.7">SW3</text>
<text x="267.2" y="23.7">SW4</text>
<text x="34.5" y="25">VBUS</text>
<text x="46.9" y="27.5">R1</text>
<text x="68.6" y="27.5">C1</text>
<text x="106.7" y="26.3">Q4</text>
<text x="106.7" y="28.8">DMN3023L</text>
<text x="35.7" y="30.1">CC1</text>
<text x="35.7" y="32.6">CC2</text>
<text x="46.9" y="35.2">R2</text>
<text x="47.4" y="30.1">5.1k</text>
<text x="47.4" y="32.6">5.1k</text>
<text x="68.6" y="30.1">100nF</text>
<text x="76.2" y="30.1">TP3</text>
<text x="85.1" y="35.2">C2</text>
<text x="141.1" y="35.2">100k</text>
<text x="141.6" y="30.1">R13</text>
<text x="162.6" y="33.9">BC817</text>
<text x="162.6" y="31.3">Q2</text>
<text x="234.5" y="30.6" transform="rotate(-90 234.5 30.6)">D1</text>
<text x="247.2" y="30.6" transform="rotate(-90 247.2 30.6)">D2</text>
<text x="259.9" y="30.6" transform="rotate(-90 259.9 30.6)">D3</text>
<text x="272.6" y="30.6" transform="rotate(-90 272.6 30.6)">D4</text>
<text x="36.6" y="37.7">D-</text>
<text x="36.6" y="40.2">D-</text>
<text x="85.1" y="37.7">100nF</text>
<text x="95.8" y="40.2">R232</text>
<text x="101.2" y="37.3" transform="rotate(-90 101.2 37.3)">V3</text>
<text x="103.7" y="38.6" transform="rotate(-90 103.7 38.6)">VCC</text>
<text x="106" y="40.2">RXD</text>
<text x="106.3" y="37.7">TXD</text>
<text x="141.6" y="41.5">R14</text>
<text x="229.1" y="36.4">SW5</text>
<text x="241.8" y="36.4">SW6</text>
<text x="254.5" y="36.4">SW7</text>
<text x="267.2" y="36.4">SW8</text>
<text x="36.6" y="42.8">D+</text>
<text x="36.6" y="45.3">D+</text>
<text x="95.8" y="45.3">UD+</text>
<text x="95.8" y="47.9">UD-</text>
<text x="106" y="47.9">~{DSR}</text>
<text x="106.3" y="45.3">~{CTS}</text>
<text x="141.1" y="46.6">100k</text>
<text x="162.6" y="45.3">BC817</text>
<text x="162.6" y="42.8">Q3</text>
<text x="234.5" y="43.3" transform="rotate(-90 234.5 43.3)">D5</text>
<text x="247.2" y="43.3" transform="rotate(-90 247.2 43.3)">D6</text>
<text x="259.9" y="43.3" transform="rotate(-90 259.9 43.3)">D7</text>
<text x="272.6" y="43.3" transform="rotate(-90 272.6 43.3)">D8</text>
<text x="34.4" y="52.9">SBU1</text>
<text x="106" y="52.9">~{DCD}</text>
<text x="107.9" y="50.4">~{RI}</text>
<text x="229.1" y="49.1">SW9</text>
<text x="241.2" y="49.1">SW10</text>
<text x="253.9" y="49.1">SW11</text>
<text x="266.6" y="49.1">SW12</text>
<text x="23.7" y="56.1" transform="rotate(-90 23.7 56.1)">SHIELD</text>
<text x="31.3" y="56.1" transform="rotate(-90 31.3 56.1)">GND</text>
<text x="34.4" y="55.5">SBU2</text>
<text x="69.9" y="56.7">TP6</text>
<text x="103.7" y="59.2" transform="rotate(-90 103.7 59.2)">GND</text>
<text x="106.3" y="55.5">~{DTR}</text>
<text x="106.3" y="58">~{RTS}</text>
<text x="234.5" y="56" transform="rotate(-90 234.5 56)">D9</text>
<text x="247.2" y="56.6" transform="rotate(-90 247.2 56.6)">D10</text>
<text x="259.9" y="56.6" transform="rotate(-90 259.9 56.6)">D11</text>
<text x="272.6" y="56.6" transform="rotate(-90 272.6 56.6)">D12</text>
<text x="31.6" y="63.1">C9</text>
<text x="32" y="65.6">100nF</text>
<text x="104.9" y="63.1">U1</text>
<text x="104.9" y="65.6">CH340C</text>
<text x="176.4" y="65.6">+3V3</text>
<text x="228.5" y="61.8">SW13</text>
<text x="241.2" y="61.8">SW14</text>
<text x="253.9" y="61.8">SW15</text>
<text x="266.6" y="61.8">SW16</text>
<text x="31.7" y="68.2">R3</text>
<text x="31.8" y="70.7">330</text>
<text x="234.5" y="69.3" transform="rotate(-90 234.5 69.3)">D13</text>
<text x="247.2" y="69.3" transform="rotate(-90 247.2 69.3)">D14</text>
<text x="259.9" y="69.3" transform="rotate(-90 259.9 69.3)">D15</text>
<text x="272.6" y="69.3" transform="rotate(-90 272.6 69.3)">D16</text>
<text x="138.3" y="75.8">+3V3</text>
<text x="181.6" y="75.8">100nF</text>
<text x="181.6" y="73.3">C10</text>
<text x="142.2" y="82.1">R4</text>
<text x="165" y="78.3">+3V3</text>
<text x="20.3" y="86">VBUS</text>
<text x="41.4" y="86">+BATT</text>
<text x="142.2" y="84.7">10k</text>
<text x="155.4" y="88.5">EN</text>
<text x="158.5" y="84.7">U3</text>
<text x="168.5" y="89.4" transform="rotate(-90 168.5 89.4)">VDD</text>
<text x="176.5" y="88.5">IO0</text>
<text x="47" y="93.6">Q1</text>
<text x="59.7" y="94.8">TP1</text>
<text x="83.8" y="94.8">TP5</text>
<text x="143.5" y="91">C3</text>
<text x="143.5" y="93.6">100nF</text>
<text x="155.4" y="93.6">SENSOR_VP</text>
<text x="170.5" y="91">TXD0/IO1</text>
<text x="176.5" y="93.6">IO2</text>
<text x="47" y="96.1">DMG2307L</text>
<text x="64.5" y="96.1">AP2112K-3.3</text>
<text x="66.3" y="99.9">VIN</text>
<text x="71" y="99.9">VOUT</text>
<text x="91.3" y="96.1">+3V3</text>
<text x="127" y="97.4">SW19</text>
<text x="155.4" y="96.1">SENSOR_VN</text>
<text x="170.2" y="96.1">RXD0/IO3</text>
<text x="176.5" y="98.7">IO4</text>
<text x="176.5" y="101.2">IO5</text>
<text x="231" y="101.2">+3V3</text>
<text x="17.8" y="103.7">R5</text>
<text x="17.8" y="106.3">10k</text>
<text x="25.5" y="105">1A/23V/620mV</text>
<text x="31.1" y="102.5">D18</text>
<text x="47" y="102.5">C4</text>
<text x="54.7" y="107.5">100k</text>
<text x="55.8" y="105">R6</text>
<text x="66.3" y="102.5">EN</text>
<text x="72" y="106.4" transform="rotate(-90 72 106.4)">GND</text>
<text x="86.4" y="102.5">C5</text>
<text x="96.5" y="102.5">C6</text>
<text x="175.3" y="103.7">IO12</text>
<text x="175.3" y="106.3">IO13</text>
<text x="49.5" y="113.9">VBUS</text>
<text x="72.3" y="108.8">U2</text>
<text x="175.3" y="108.8">IO14</text>
<text x="175.3" y="111.4">IO15</text>
<text x="175.3" y="113.9">IO16</text>
<text x="194.2" y="110.1">+3V3</text>
<text x="200.6" y="110.1">+3V3</text>
<text x="237.5" y="110.4">D20</text>
<text x="237.5" y="112.9">Blue</text>
<text x="21.6" y="116.4">VBUS</text>
<text x="155.4" y="119">SDO/SD0</text>
<text x="175.3" y="116.4">IO17</text>
<text x="175.3" y="119">IO18</text>
<text x="198.1" y="117.7">R15</text>
<text x="204.5" y="117.7">R16</text>
<text x="214.5" y="115.2">+3V3</text>
<text x="236.2" y="119">330</text>
<text x="236.2" y="116.4">R12</text>
<text x="26.7" y="122.8">C7</text>
<text x="38.1" y="125.3">VBUS</text>
<text x="54.6" y="120.2">R7</text>
<text x="54.6" y="122.8">1k</text>
<text x="155.4" y="124.1">SHD/SD2</text>
<text x="155.4" y="121.5">SDI/SD1</text>
<text x="175.3" y="121.5">IO19</text>
<text x="175.3" y="124.1">IO21</text>
<text x="198.1" y="120.2">3k3</text>
<text x="204.5" y="120.2">3k3</text>
<text x="222.3" y="121.5">J3</text>
<text x="44.5" y="130.4">U4</text>
<text x="54.6" y="127.9">D19</text>
<text x="54.6" y="130.4">Charging</text>
<text x="65.5" y="130.4">+BATT</text>
<text x="73.7" y="129.1">TP2</text>
<text x="93.2" y="129.1">Batt</text>
<text x="155.4" y="126.6">SWP/SD3</text>
<text x="155.4" y="131.7">SCS/CMD</text>
<text x="155.4" y="129.1">SCK/CLK</text>
<text x="175.3" y="131.7">IO25</text>
<text x="175.3" y="126.6">IO22</text>
<text x="175.3" y="129.1">IO23</text>
<text x="42.6" y="134.2">VBAT</text>
<text x="71.1" y="136.8">C8</text>
<text x="94.1" y="136.8">J2</text>
<text x="175.3" y="134.2">IO26</text>
<text x="175.3" y="136.8">IO27</text>
<text x="276.8" y="134.2">H1</text>
<text x="27.9" y="141.8">R8</text>
<text x="34" y="139.3">PROG</text>
<text x="41.5" y="140" transform="rotate(-90 41.5 140)">VSS VDD</text>
<text x="41.9" y="143.1">MCP73831</text>
<text x="42.8" y="139.3">STAT</text>
<text x="74.8" y="140.6">SW18</text>
<text x="75.2" y="138">On-Off</text>
<text x="175.3" y="139.3">IO32</text>
<text x="175.3" y="141.8">IO33</text>
<text x="276.8" y="139.3">H2</text>
<text x="27.9" y="144.4">2k</text>
<text x="175.3" y="144.4">IO34</text>
<text x="175.3" y="146.9">IO35</text>
<text x="276.8" y="149.5">H4</text>
<text x="276.8" y="144.4">H3</text>
<text x="146.4" y="153.3">ESP32-WROOM-32</text>
<text x="168.5" y="150.6" transform="rotate(-90 168.5 150.6)">GND</text>
<text x="30.4" y="163.4">+3V3</text>
<text x="57" y="163.4">+3V3</text>
<text x="25.4" y="171">R9</text>
<text x="25.4" y="173.6">10k</text>
<text x="36.8" y="173.6">10k</text>
<text x="36.8" y="171">R10</text>
<text x="61" y="173.6">10k</text>
<text x="61" y="171">R11</text>
<text x="43.1" y="176.1">SW17</text>
</g>
<g font-size="1.8" fill="#a90000">
<text x="41.9" y="23.9">A4</text>
<text x="104.9" y="23.6" transform="rotate(-90 104.9 23.6)">3</text>
<text x="41.9" y="29">A5</text>
<text x="95.8" y="28.7">1</text>
<text x="162" y="28.6" transform="rotate(-90 162 28.6)">3</text>
<text x="41.8" y="31.5">B5</text>
<text x="100.1" y="33.7" transform="rotate(-90 100.1 33.7)">4</text>
<text x="102.6" y="34.3" transform="rotate(-90 102.6 34.3)">16</text>
<text x="104.9" y="31.2" transform="rotate(-90 104.9 31.2)">2</text>
<text x="154.6" y="33.7">1</text>
<text x="41.8" y="39.1">B7</text>
<text x="41.9" y="41.7">A6</text>
<text x="41.9" y="36.6">A7</text>
<text x="92.7" y="39.1">15</text>
<text x="111.1" y="36.6">2</text>
<text x="111.1" y="39.1">3</text>
<text x="162" y="40.1" transform="rotate(-90 162 40.1)">2</text>
<text x="162" y="36.3" transform="rotate(-90 162 36.3)">2</text>
<text x="41.8" y="44.2">B6</text>
<text x="93.3" y="44.2">5</text>
<text x="93.3" y="46.7">6</text>
<text x="110.4" y="46.7">10</text>
<text x="111.1" y="44.2">9</text>
<text x="154.6" y="45.2">1</text>
<text x="162" y="47.7" transform="rotate(-90 162 47.7)">3</text>
<text x="41.9" y="51.8">A8</text>
<text x="110.4" y="49.3">11</text>
<text x="110.4" y="51.8">12</text>
<text x="41.8" y="54.4">B8</text>
<text x="110.4" y="54.4">13</text>
<text x="110.4" y="56.9">14</text>
<text x="22.6" y="61" transform="rotate(-90 22.6 61)">S1</text>
<text x="30.2" y="60.9" transform="rotate(-90 30.2 60.9)">A1</text>
<text x="102.6" y="61.7" transform="rotate(-90 102.6 61.7)">1</text>
<text x="153" y="87.4">3</text>
<text x="167.4" y="84.5" transform="rotate(-90 167.4 84.5)">2</text>
<text x="180.3" y="87.4">25</text>
<text x="180.3" y="89.9">35</text>
<text x="37.4" y="93.7">1</text>
<text x="44.2" y="90.9" transform="rotate(-90 44.2 90.9)">3</text>
<text x="153" y="92.5">4</text>
<text x="153" y="95">5</text>
<text x="180.3" y="92.5">24</text>
<text x="180.3" y="95">34</text>
<text x="44.2" y="98.5" transform="rotate(-90 44.2 98.5)">2</text>
<text x="64.1" y="98.8">1</text>
<text x="64.1" y="101.3">3</text>
<text x="76.8" y="98.8">5</text>
<text x="180.3" y="97.5">26</text>
<text x="180.3" y="100.1">29</text>
<text x="180.3" y="107.7">13</text>
<text x="180.3" y="102.6">14</text>
<text x="180.3" y="105.2">16</text>
<text x="70.9" y="108.7" transform="rotate(-90 70.9 108.7)">2</text>
<text x="180.3" y="110.2">23</text>
<text x="180.3" y="112.8">27</text>
<text x="152.4" y="117.9">21</text>
<text x="180.3" y="115.3">28</text>
<text x="180.3" y="117.9">30</text>
<text x="152.4" y="122.9">17</text>
<text x="152.4" y="125.5">18</text>
<text x="152.4" y="120.4">22</text>
<text x="180.3" y="120.4">31</text>
<text x="180.3" y="122.9">33</text>
<text x="180.3" y="125.5">36</text>
<text x="219.6" y="125.5">3</text>
<text x="219.6" y="122.9">4</text>
<text x="40.4" y="130.2" transform="rotate(-90 40.4 130.2)">4</text>
<text x="91.4" y="130.6">2</text>
<text x="152.4" y="130.6">19</text>
<text x="152.4" y="128">20</text>
<text x="180.3" y="130.6">10</text>
<text x="180.3" y="128">37</text>
<text x="219.6" y="130.6">1</text>
<text x="219.6" y="128">2</text>
<text x="48.8" y="133.1">3</text>
<text x="75.5" y="135.3">2</text>
<text x="83.1" y="137.9">1</text>
<text x="83.1" y="132.8">3</text>
<text x="91.4" y="133.1">1</text>
<text x="180.3" y="133.1">11</text>
<text x="180.3" y="135.6">12</text>
<text x="31" y="138.2">5</text>
<text x="40.4" y="142.9" transform="rotate(-90 40.4 142.9)">2</text>
<text x="48.8" y="138.2">1</text>
<text x="180.9" y="143.3">6</text>
<text x="180.9" y="138.2">8</text>
<text x="180.9" y="140.7">9</text>
<text x="180.9" y="145.8">7</text>
<text x="167.4" y="153.1" transform="rotate(-90 167.4 153.1)">1</text>
<text x="41.3" y="178.8">A</text>
<text x="53.3" y="178.8">S1</text>
<text x="41.2" y="183.9">B</text>
<text x="41.2" y="181.4">C</text>
<text x="53.3" y="183.9">S2</text>
</g>
<g font-size="1.8" fill="#0f0f0f">
<text x="236.8" y="20">Col0</text>
<text x="249.5" y="20">Col1</text>
<text x="262.2" y="20">Col2</text>
<text x="274.9" y="20">Col3</text>
<text x="166.2" y="26.3">EN</text>
<text x="133.3" y="31.4">DTR</text>
<text x="218.4" y="32.7">Row0</text>
<text x="47" y="39">USB_DN</text>
<text x="47.1" y="41.6">USB_DP</text>
<text x="115.4" y="39">RX</text>
<text x="115.7" y="36.5">TX</text>
<text x="133.3" y="42.8">RTS</text>
<text x="163.7" y="47.9">Row0</text>
<text x="218.4" y="45.4">Row1</text>
<text x="114.4" y="54.3">DTR</text>
<text x="114.5" y="56.8">RTS</text>
<text x="218.4" y="58.1">Row2</text>
<text x="22.5" y="68.6" transform="rotate(-90 22.5 68.6)">Shield</text>
<text x="218.4" y="70.8">Row3</text>
<text x="148.6" y="87.3">EN</text>
<text x="186.6" y="87.3">Row0</text>
<text x="189.1" y="89.8">RX</text>
<text x="189.4" y="94.9">TX</text>
<text x="186.6" y="97.4">Row1</text>
<text x="186.6" y="100">Row2</text>
<text x="186.6" y="102.5">Row3</text>
<text x="187.3" y="105.1">Col0</text>
<text x="187.3" y="107.6">Col1</text>
<text x="187.3" y="110.1">Col2</text>
<text x="187.3" y="112.7">Col3</text>
<text x="188" y="122.8">SDA</text>
<text x="188.1" y="125.4">SCL</text>
<text x="238.9" y="125.4">LED</text>
<text x="185.2" y="130.5">Rot2_A</text>
<text x="188.1" y="127.9">LED</text>
<text x="183.6" y="135.5">Rot1_SW</text>
<text x="185" y="133">Rot2_B</text>
<text x="183.6" y="143.2">Rot2_SW</text>
<text x="185" y="140.6">Rot1_B</text>
<text x="185.2" y="138.1">Rot1_A</text>
<text x="184.1" y="145.7">Battery_lvl</text>
<text x="16.5" y="178.7">Rot1_A</text>
<text x="65.5" y="178.7">Rot1_SW</text>
<text x="16.5" y="183.8">Rot1_B</text>
</g>
</svg>
